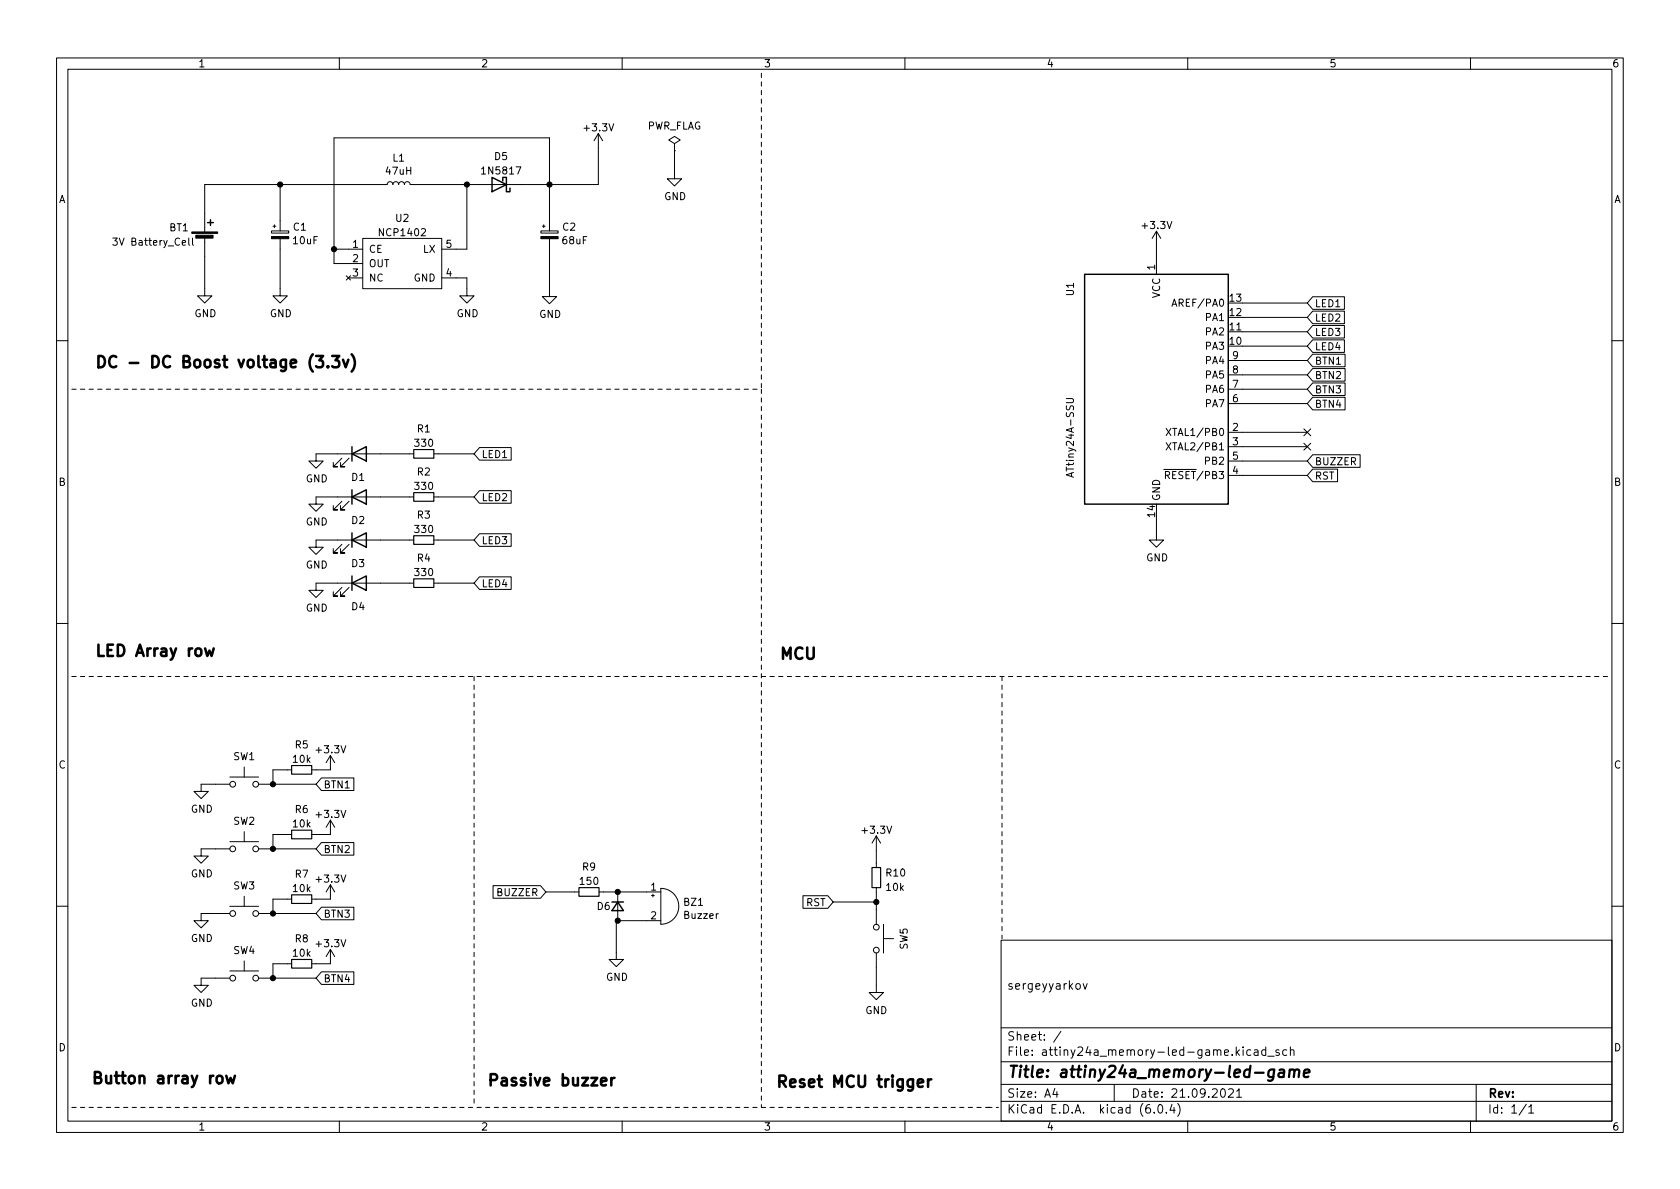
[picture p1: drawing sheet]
<svg xmlns="http://www.w3.org/2000/svg" width="297mm" height="210mm" viewBox="0 0 297 210" stroke-linecap="round" stroke-linejoin="round" font-family="sans-serif">
<g fill="none" stroke="#000" stroke-width=".18">
<path d="M10 10.2h277v190.1h-277zM12 12.2h273v186.1h-273zM60 10.2v2M110 10.2v2M160 10.2v2M210 10.2v2M260 10.2v2M48.3 40h.5M48.5 39.7v.6M49.5 32.6v8.2M82.5 32.6v11.5h-4.4M95.9 40h.5"/>
<path d="M96.1 39.7v.6M105.8 23.6v9h-33.3l-.1-.3-.4-.2-.4 .2-.1 .3-.1-.3-.3-.2-.4 .1-.2 .4-.2-.4-.5-.1-.2 .2-.1 .3-.2-.3-.3-.2-.4 .2-.1 .3h-32.3v8.4M105.8 23.6l-.8 1.3M105.8 23.6l.8 1.3M119.3 25.4l1-.6-1-.7-1.1 .7 1.1 .6v1.3M119.3 26.7h.1M119.3 26.7v4.9h1.2l-1.2 1.3-1.3-1.3h1.3M19.9 42.1h.8l-.4 .5 .4 .1v.5l-.2 .2-.6-.2M33.4 42.1v1.1l.2 .2M34 42.1v1.1l.2 .2M36.2 42v10.3h1.3l-1.3 1.3-1.3-1.3h1.3M48 40.8h3.1v.4h-3.1z"/>
<path d="M49.5 42.2v10.1h1.3l-1.3 1.3-1.2-1.3h1.2M59.1 44.1h5M61.2 48.8l.8 .7M61.6 49.1h2.5M62 48.8l-.8 .7M64.1 42.2h14v8.8h-14zM78.1 49.1h4.4v3.2h1.3l-1.3 1.3-1.2-1.3h1.2M95.6 40.8h3.1v.4h-3.1zM97.2 42.2v10.2h1.2l-1.2 1.3-1.3-1.3h1.3M97.2 40.8v-16.4h-38.1v22.2h5M204.5 40.9v7.6M204.5 40.9l-.8 1.3"/>
<path d="M204.5 40.9l.7 1.3M207.2 54.2l.4-1.3 .5 1.3M217.2 58.7h13.9M219.7 56.1h11.4M219.7 53.6h11.4M232.1 52.5h5.6v2.2h-5.6l-1-1.1zM232.1 55h5.6v2.2h-5.6l-1-1.1zM232.1 57.6h5.6v2.2h-5.6l-1-1.1zM10 60.2h2M84.8 79.1h5.6v2.3h-5.6l-1-1.1zM188.5 70.5h1.1l.2 .2-.1 .4-.1 .1h-1.1M206.2 75.8l.8 1.2"/>
<path d="M206.2 78.3l.8 1.3M207 75.8l-.8 1.2M207 78.3l-.8 1.3M217.2 76.4h13.9M217.2 79h13.9M217.2 71.4h13.9M217.2 68.8h13.9M217.2 66.3h13.9M217.2 63.7h13.9M219.7 61.2h11.4M230.5 78.4l1.2 1.2M230.5 75.8l1.2 1.3"/>
<path d="M231.7 78.4l-1.2 1.2M231.7 75.8l-1.2 1.3M232.1 65.2h5.7v2.2h-5.7l-1-1.1zM232.1 67.7h5.7v2.2h-5.7l-1-1.1zM232.1 70.3h5.7v2.2h-5.7l-1-1.1zM232.1 60.1h5.6v2.2h-5.6l-1-1.1zM232.1 62.6h5.7v2.3h-5.7l-1-1.2zM285 60.2h2M60.5 81l-1.6 1.5h.8h-.8v-.7M60.5 88.6l-1.6 1.6h.8h-.8v-.8M60.5 96.3l-1.6 1.5h.8h-.8v-.8M61.7 81l-1.5 1.5h.8h-.8v-.7"/>
<path d="M61.7 88.6l-1.5 1.6h.8h-.8v-.8M61.7 96.3l-1.5 1.5h.8h-.8v-.8M73.2 87.9h-17.3v1.2h1.2l-1.2 1.3-1.3-1.3h1.3M73.2 80.3h-17.3v1.2h1.2l-1.2 1.3-1.3-1.3h1.3M73.2 95.5h-17.3v1.3h1.2l-1.2 1.2-1.3-1.2h1.3M76.7 80.3h7.1M76.7 87.9h7.1M76.7 95.5h7.1M84.8 94.4h5.6v2.2h-5.6l-1-1.1zM84.8 86.8h5.6v2.2h-5.6l-1-1.1zM204.5 91.7v3.8h1.2l-1.2 1.3-1.3-1.3h1.3M217.2 84.1h13.9"/>
<path d="M217.2 81.5h13.9M232.1 80.4h8.4v2.2h-8.4l-1-1.1zM232.1 83h4.4v2.2h-4.4l-1-1.1zM10 110.2h2M60.5 103.9l-1.6 1.5h.8h-.8v-.8M61.7 103.9l-1.5 1.5h.8h-.8v-.8M73.2 103.1h-17.3v1.3h1.2l-1.2 1.3-1.3-1.3h1.3M76.7 103.1h7.1M84.8 102h5.6v2.2h-5.6l-1-1.1zM285 110.2h2M40.6 138.7h-5v1.2h1.2l-1.2 1.3-1.3-1.3h1.3M40.6 137.4h5.1"/>
<path d="M43.2 135.6v1.8M45.7 138.7h10.2M51.6 136.1h-3.3v2.6M56.8 137.6h5.8v2.2h-5.8l-.9-1.1zM58.4 133.6v2.5h-3.3M58.4 133.6l-.7 1.3M58.4 133.6l.8 1.3M40.6 150.1h-5v1.3h1.2l-1.2 1.2-1.3-1.2h1.3M40.6 148.8h5.1M43.2 147.1v1.7M43.2 158.5v1.8M45.7 150.1h10.2"/>
<path d="M51.6 159h-3.3v2.5M51.6 147.6h-3.3v2.5M56.8 149h5.8v2.2h-5.8l-.9-1.1zM58.4 156.5l-.7 1.2M58.4 145v2.6h-3.3M58.4 156.5v2.5h-3.3M58.4 156.5l.8 1.2M58.4 145l-.7 1.3M58.4 145l.8 1.3M87.2 156.6h8.4l.9 1.1-.9 1.1h-8.4zM96.5 157.7h5.9M105.9 157.7h10.9"/>
<path d="M109.2 157.7v5.1M115.2 158.4h.5M115.4 158.1v.5M116.8 157.1a3.2 3.2 0 0 1 3.2 3.2 3.2 3.2 0 0 1-3.2 3.1zM142 158.4h4.4l.9 1.1-.9 1.1h-4.4zM147.3 159.5h7.6M154.9 147.8v5.6M154.9 157v6.4M154.9 147.8l-.7 1.3M154.9 147.8l.8 1.3M10 160.2h2M40.6 161.5h-5v1.3h1.2l-1.2 1.3-1.3-1.3h1.3"/>
<path d="M40.6 173h-5v1.2h1.2l-1.2 1.3-1.3-1.3h1.3M40.6 160.3h5.1M40.6 171.7h5.1M43.2 169.9v1.8M45.7 161.5h10.2M45.7 173h10.2M51.6 170.4h-3.3v2.6M56.8 160.4h5.8v2.2h-5.8l-.9-1.1zM56.8 171.9h5.8v2.2h-5.8l-.9-1.1zM58.4 167.9v2.5h-3.3M58.4 167.9l-.7 1.3M58.4 167.9l.8 1.3"/>
<path d="M116.8 162.8h-7.8v6.9h1.2l-1.2 1.2-1.3-1.2h1.3M154.9 168.5v7h1.3l-1.3 1.3-1.2-1.3h1.2M156.2 166h1.8M156.2 163.4v5.1M177 166.3h108v32h-108zM191.5 173.9l.4 1 .3-1M285 160.2h2M60 198.3v2M110 198.3v2M160 198.3v2M177 194.8h108M177 191.8h108"/>
<path d="M177 187.8h108M177 181.8h108M186.5 192.5l-.4 1h1M186.9 193v1M187.6 182.4l-1.3 1.9M197 191.8v3M204.1 196.7v.1M204.9 195.4l.2-.1a.81 .81 0 0 1 .6 .7 .81 .81 0 0 1-.3 .8h-.2a.81 .81 0 0 1-.6-.6 .81 .81 0 0 1 .3-.8zM206.2 196.7v.1M207.2 195.3l-.3 1h.9M207.6 195.8v1M208.2 195.1a1.72 1.72 0 0 1 0 2.3"/>
<path d="M210 198.3v2M216 192.6l.1-.1a.81 .81 0 0 1 .6 .7 .81 .81 0 0 1-.3 .8h-.1a.81 .81 0 0 1-.6-.6 .81 .81 0 0 1 .3-.8zM217.2 192.7l.6-.2 .2 .2 .1 .3-1 1h1M218.6 193l.5-.5v1.5M218.6 194h.9M219.8 185.1v.2M219.8 185.6v1M221.1 185.7l-.4-.1-.3 .3v.4l.2 .3h.5M221.8 185.7h.6v.9M222.4 186l-.5 .1a.29 .29 0 0 0-.2 .2 .29 .29 0 0 0 .2 .3h.5M223.8 185.7l-.4-.1-.3 .3v.4l.1 .3h.6M223.8 185.1v1.5"/>
<path d="M224.1 186.8h1.2M226.1 185.7l-.3-.1-.2 .2v.3l.5 .1v.4h-.5M227.5 185.7l-.4-.1-.3 .3v.4l.1 .3h.6M228.1 185.8l.3-.2 .3 .1 .1 .9M228.1 185.1v1.5M260 198.3v2M261 191.8v6.5M269.9 195.3l-1.3 1.9M270.3 195.8l.4-.5v1.5M270.3 196.8h.9"/>
<circle cx="41.1" cy="138.7" r=".51"/>
<circle cx="45.2" cy="138.7" r=".51"/>
<circle cx="41.1" cy="150.1" r=".51"/>
<circle cx="45.2" cy="150.1" r=".51"/>
<circle cx="41.1" cy="161.5" r=".51"/>
<circle cx="41.1" cy="173" r=".51"/>
<circle cx="45.2" cy="161.5" r=".51"/>
<circle cx="45.2" cy="173" r=".51"/>
<circle cx="154.9" cy="164" r=".51"/>
<circle cx="154.9" cy="168" r=".51"/>
</g>
<path d="M225.3 189.2a.66 .66 0 0 0-1 .3l-.1 .6 .2 .3 .2 .1 .5-.1M225.3 189.1l-.2 1.6a.6 .6 0 0 1-.9 .3M226.2 189.2l.2-.1 .6 .1-.1 1.3M227 189.6l-.6 .1a.4 .4 0 0 0-.4 .3 .4 .4 0 0 0 .3 .5l.7-.1M228 189.3a.49 .49 0 0 1 .9 .1l-.1 1.1M228.1 189.1l-.2 1.4M228.9 189.4a.5 .5 0 0 1 .8-.2l-.1 1.3M230.5 189.8l1-.2v-.4l-.2-.1-.6 .1-.2 1 .3 .3 .5-.1" fill="none" stroke="#000" stroke-width=".4"/>
<path d="M73.2 79.5h3.5v1.5h-3.5zM73.2 87.1h3.5v1.5h-3.5zM73.2 94.7h3.5v1.6h-3.5zM73.2 102.4h3.5v1.5h-3.5zM51.6 135.4h3.5v1.5h-3.5zM51.6 158.2h3.5v1.6h-3.5zM51.6 146.8h3.5v1.5h-3.5zM102.4 157h3.5v1.5h-3.5zM154.2 153.4h1.5v3.6h-1.5zM51.6 169.7h3.5v1.5h-3.5z" fill="none" stroke="#000" stroke-width=".2"/>
<g fill="#000" stroke="#000" stroke-width=".18">
<path d="M33.9 41h4.6v.3h-4.6zM34.6 41.6h3.1v.5h-3.1zM48 41.8h3.1v.4h-3.1zM95.6 41.8h3.1v.4h-3.1z"/>
<circle cx="49.5" cy="32.6" r=".46"/>
<circle cx="82.5" cy="32.6" r=".46"/>
<circle cx="97.2" cy="32.6" r=".46"/>
<circle cx="59.1" cy="44.1" r=".46"/>
<circle cx="48.3" cy="138.7" r=".46"/>
<circle cx="48.3" cy="150.1" r=".46"/>
<circle cx="109.2" cy="157.7" r=".46"/>
<circle cx="154.9" cy="159.5" r=".46"/>
<circle cx="48.3" cy="173" r=".46"/>
<circle cx="48.3" cy="161.5" r=".46"/>
<circle cx="109.2" cy="162.8" r=".46"/>
</g>
<g fill="none" stroke="#000" stroke-width=".25">
<path d="M36.7 39.4h1M37.2 38.9v1M87 31.4l2.5 1.2-2.5 1.3zM88.9 32v-.6h.6v2.5h.7v-.6M191.8 48.5h25.4v40.6h-25.4zM62.2 79v2.5M62.2 80.3l2.6-1.3v2.5zM62.2 87.9l2.6-1.3v2.5zM62.2 95.5l2.6-1.3v2.6zM62.2 86.6v2.5M62.2 94.2v2.6M62.2 103.1l2.6-1.3v2.6z"/>
<path d="M62.2 101.8v2.6M108.2 159.5h2M109.2 159.5l1 1.5h-2z"/>
</g>
<g fill="none" stroke="#000" stroke-width=".45">
<path d="M55.3 62.7a2.29 2.29 0 0 0 0 3M55.9 62.9h1.2l-.6 .8a.54 .54 0 0 1 .6 .4v.5l-.2 .2-.7 .1-.3-.1M58 64.8h.1l-.1 .1-.1-.1h.1v.1M58.7 62.9h1.3l-.7 .8a.54 .54 0 0 1 .7 .4v.5l-.2 .2-.8 .1-.3-.1M60.6 63.6l.5 1.3 .5-1.3M62.2 62.7a2.29 2.29 0 0 1 0 3M36.3 114.7l.3 1.3 .4-1 .4 1 .4-1.3M38.5 190.3a.54 .54 0 0 1 .8 .3v.6a.54 .54 0 0 1-.5 .4 .54 .54 0 0 1-.5-.4v-.6zM40 190.2l.4 1.4 .4-1 .4 1 .3-1.4M106.3 191.3l.9-.2-.1-.4-.5-.1-.3 .3 .1 .9 .2 .1 .5-.1M108.1 190.6v1.3M108.7 190.6a.51 .51 0 0 0-.6 .4"/>
<path d="M162.3 191.5l.9-.2-.1-.3-.5-.1-.3 .3 .1 .9 .2 .1 .5-.1M164.1 190.9v1.3M164.7 190.9a.51 .51 0 0 0-.6 .3"/>
</g>
<path d="M134.6 12.9v55.9M12.7 68.8h121.9M134.6 68.8v127M12.7 119.6h121.9M83.8 119.6v76.2M134.6 119.6h40.7M175.3 119.6h109.2M177.2 119.6v46.4M12.7 195.8h121.9M134.6 195.8h38.1M172.7 195.8h2.6M174.6 195.8h1.9" fill="none" stroke="#000" stroke-width=".18" stroke-dasharray=".8 .8"/>
<g font-size="2.8">
<text x="16.6" y="65">DC - DC Boost voltage (3.3v)</text>
<text x="16.6" y="116.1">LED Array row</text>
<text x="137.7" y="116.6">MCU</text>
<text x="16" y="191.7">Button array row</text>
<text x="178" y="190.6">Title: attiny24a_memory-led-game</text>
<text x="86" y="192">Passive buzzer</text>
<text x="137" y="192.3">Reset MCU trigger</text>
</g>
<g font-size="2.1">
<text x="178" y="175">sergeyyarkov</text>
<text x="178" y="184">Sheet: /</text>
<text x="178" y="186.7">File: attiny24a_memory-led-game.kicad_sch</text>
<text x="178" y="196.9">KiCad E.D.A. kicad (6.0.4)</text>
<text x="178" y="194.1">Size: A4</text>
<text x="200" y="194.1">Date: 21.09.2021</text>
<text x="263" y="194.1">Rev:</text>
<text x="263" y="196.9">Id: 1/1</text>
</g>
<g font-size="1.8">
<text x="35" y="11.9">1</text>
<text x="85" y="11.9">2</text>
<text x="135" y="11.9">3</text>
<text x="185" y="11.9">4</text>
<text x="235" y="11.9">5</text>
<text x="285" y="11.9">6</text>
<text x="103.5" y="23.2">+3.3V</text>
<text x="114.3" y="22.9">PWR_FLAG</text>
<text x="69.5" y="28.6">L1</text>
<text x="87.5" y="28.3">D5</text>
<text x="10.3" y="35.9">A</text>
<text x="68.3" y="30.9">47uH</text>
<text x="85.5" y="30.8">1N5817</text>
<text x="117.4" y="35.4">GND</text>
<text x="285.3" y="35.9">A</text>
<text x="30" y="40.9">BT1</text>
<text x="51.9" y="40.8">C1</text>
<text x="67.3" y="41.8">NCP1402</text>
<text x="70" y="39.2">U2</text>
<text x="99.5" y="40.8">C2</text>
<text x="202.1" y="40.5">+3.3V</text>
<text x="20.6" y="43.4">3V Battery_Cell</text>
<text x="51.9" y="43.2">10uF</text>
<text x="62.4" y="43.8">1</text>
<text x="62.4" y="46.3">2</text>
<text x="65.2" y="44.7">CE</text>
<text x="65.2" y="47.2">OUT</text>
<text x="74.8" y="44.7">LX</text>
<text x="78.9" y="43.8">5</text>
<text x="99.5" y="43.2">68uF</text>
<text x="204.2" y="47.7" transform="rotate(-90 204.2 47.7)">1</text>
<text x="62.4" y="48.9">3</text>
<text x="65.2" y="49.8">NC</text>
<text x="73.2" y="49.8">GND</text>
<text x="78.9" y="48.9">4</text>
<text x="189.9" y="52.3" transform="rotate(-90 189.9 52.3)">U1</text>
<text x="205.1" y="52.8" transform="rotate(-90 205.1 52.8)">VCC</text>
<text x="217.5" y="53.3">13</text>
<text x="34.4" y="56.1">GND</text>
<text x="47.7" y="56.1">GND</text>
<text x="80.7" y="56.1">GND</text>
<text x="95.3" y="56.2">GND</text>
<text x="207.9" y="54.2">AREF/PA0</text>
<text x="213.2" y="59.3">PA2</text>
<text x="213.2" y="56.8">PA1</text>
<text x="217.5" y="58.4">11</text>
<text x="217.5" y="55.9">12</text>
<text x="232.4" y="54.3">LED1</text>
<text x="232.4" y="56.9">LED2</text>
<text x="232.4" y="59.4">LED3</text>
<text x="213.2" y="61.8">PA3</text>
<text x="213.2" y="64.4">PA4</text>
<text x="217.5" y="61">10</text>
<text x="217.9" y="63.5">9</text>
<text x="232.4" y="61.9">LED4</text>
<text x="232.4" y="64.5">BTN1</text>
<text x="213.2" y="69.5">PA6</text>
<text x="213.2" y="66.9">PA5</text>
<text x="217.9" y="71.1">6</text>
<text x="217.9" y="68.6">7</text>
<text x="217.9" y="66">8</text>
<text x="232.4" y="67">BTN2</text>
<text x="232.4" y="69.6">BTN3</text>
<text x="73.8" y="76.5">R1</text>
<text x="207.1" y="77.1">XTAL1/PB0</text>
<text x="213.2" y="72">PA7</text>
<text x="217.9" y="76.2">2</text>
<text x="232.4" y="72.1">BTN4</text>
<text x="73.5" y="79">330</text>
<text x="85.1" y="81">LED1</text>
<text x="189.9" y="83.8" transform="rotate(-90 189.9 83.8)">ATtiny24A-SSU</text>
<text x="207.1" y="79.6">XTAL2/PB1</text>
<text x="213.2" y="82.2">PB2</text>
<text x="217.9" y="78.7">3</text>
<text x="217.9" y="83.8">4</text>
<text x="217.9" y="81.3">5</text>
<text x="232.4" y="82.3">BUZZER</text>
<text x="10.3" y="85.9">B</text>
<text x="54" y="85.3">GND</text>
<text x="62.2" y="85">D1</text>
<text x="73.5" y="86.6">330</text>
<text x="73.8" y="84.1">R2</text>
<text x="85.1" y="88.6">LED2</text>
<text x="205.1" y="88.6" transform="rotate(-90 205.1 88.6)">GND</text>
<text x="205.5" y="84.7">~{RESET}/PB3</text>
<text x="232.4" y="84.8">RST</text>
<text x="285.3" y="85.9">B</text>
<text x="54" y="92.9">GND</text>
<text x="62.2" y="92.7">D2</text>
<text x="73.5" y="94.2">330</text>
<text x="73.8" y="91.7">R3</text>
<text x="204.2" y="91.4" transform="rotate(-90 204.2 91.4)">14</text>
<text x="54" y="100.5">GND</text>
<text x="62.2" y="100.3">D3</text>
<text x="73.5" y="101.9">330</text>
<text x="73.8" y="99.3">R4</text>
<text x="85.1" y="96.2">LED3</text>
<text x="202.6" y="99.3">GND</text>
<text x="62.2" y="107.9">D4</text>
<text x="85.1" y="103.8">LED4</text>
<text x="54" y="108.1">GND</text>
<text x="10.3" y="135.9">C</text>
<text x="41.3" y="134.4">SW1</text>
<text x="51.9" y="134.9">10k</text>
<text x="52.2" y="132.3">R5</text>
<text x="56.1" y="133.2">+3.3V</text>
<text x="285.3" y="135.9">C</text>
<text x="33.7" y="143.7">GND</text>
<text x="52.2" y="143.8">R6</text>
<text x="57.1" y="139.4">BTN1</text>
<text x="41.3" y="145.8">SW2</text>
<text x="51.9" y="146.3">10k</text>
<text x="56.1" y="144.6">+3.3V</text>
<text x="152.6" y="147.4">+3.3V</text>
<text x="33.7" y="155.1">GND</text>
<text x="52.2" y="155.2">R7</text>
<text x="57.1" y="150.8">BTN2</text>
<text x="103" y="153.9">R9</text>
<text x="156.7" y="155">R10</text>
<text x="41.3" y="157.3">SW3</text>
<text x="51.9" y="157.7">10k</text>
<text x="56.1" y="156.1">+3.3V</text>
<text x="88.1" y="158.5">BUZZER</text>
<text x="102.7" y="156.5">150</text>
<text x="105.6" y="160.9">D6</text>
<text x="115.1" y="157.5">1</text>
<text x="121" y="160.2">BZ1</text>
<text x="142.5" y="160.2">RST</text>
<text x="156.8" y="157.5">10k</text>
<text x="33.7" y="166.6">GND</text>
<text x="52.2" y="166.6">R8</text>
<text x="56.1" y="167.5">+3.3V</text>
<text x="57.1" y="162.3">BTN3</text>
<text x="115.1" y="162.6">2</text>
<text x="121.1" y="162.5">Buzzer</text>
<text x="160.5" y="167.9" transform="rotate(-90 160.5 167.9)">SW5</text>
<text x="41.3" y="168.7">SW4</text>
<text x="51.9" y="169.2">10k</text>
<text x="57.1" y="173.7">BTN4</text>
<text x="107.1" y="173.4">GND</text>
<text x="33.7" y="178">GND</text>
<text x="153" y="179.3">GND</text>
<text x="10.3" y="185.9">D</text>
<text x="285.3" y="185.9">D</text>
<text x="35" y="199.9">1</text>
<text x="85" y="199.9">2</text>
<text x="135" y="199.9">3</text>
<text x="185" y="199.9">4</text>
<text x="235" y="199.9">5</text>
<text x="285" y="199.9">6</text>
</g>
</svg>
